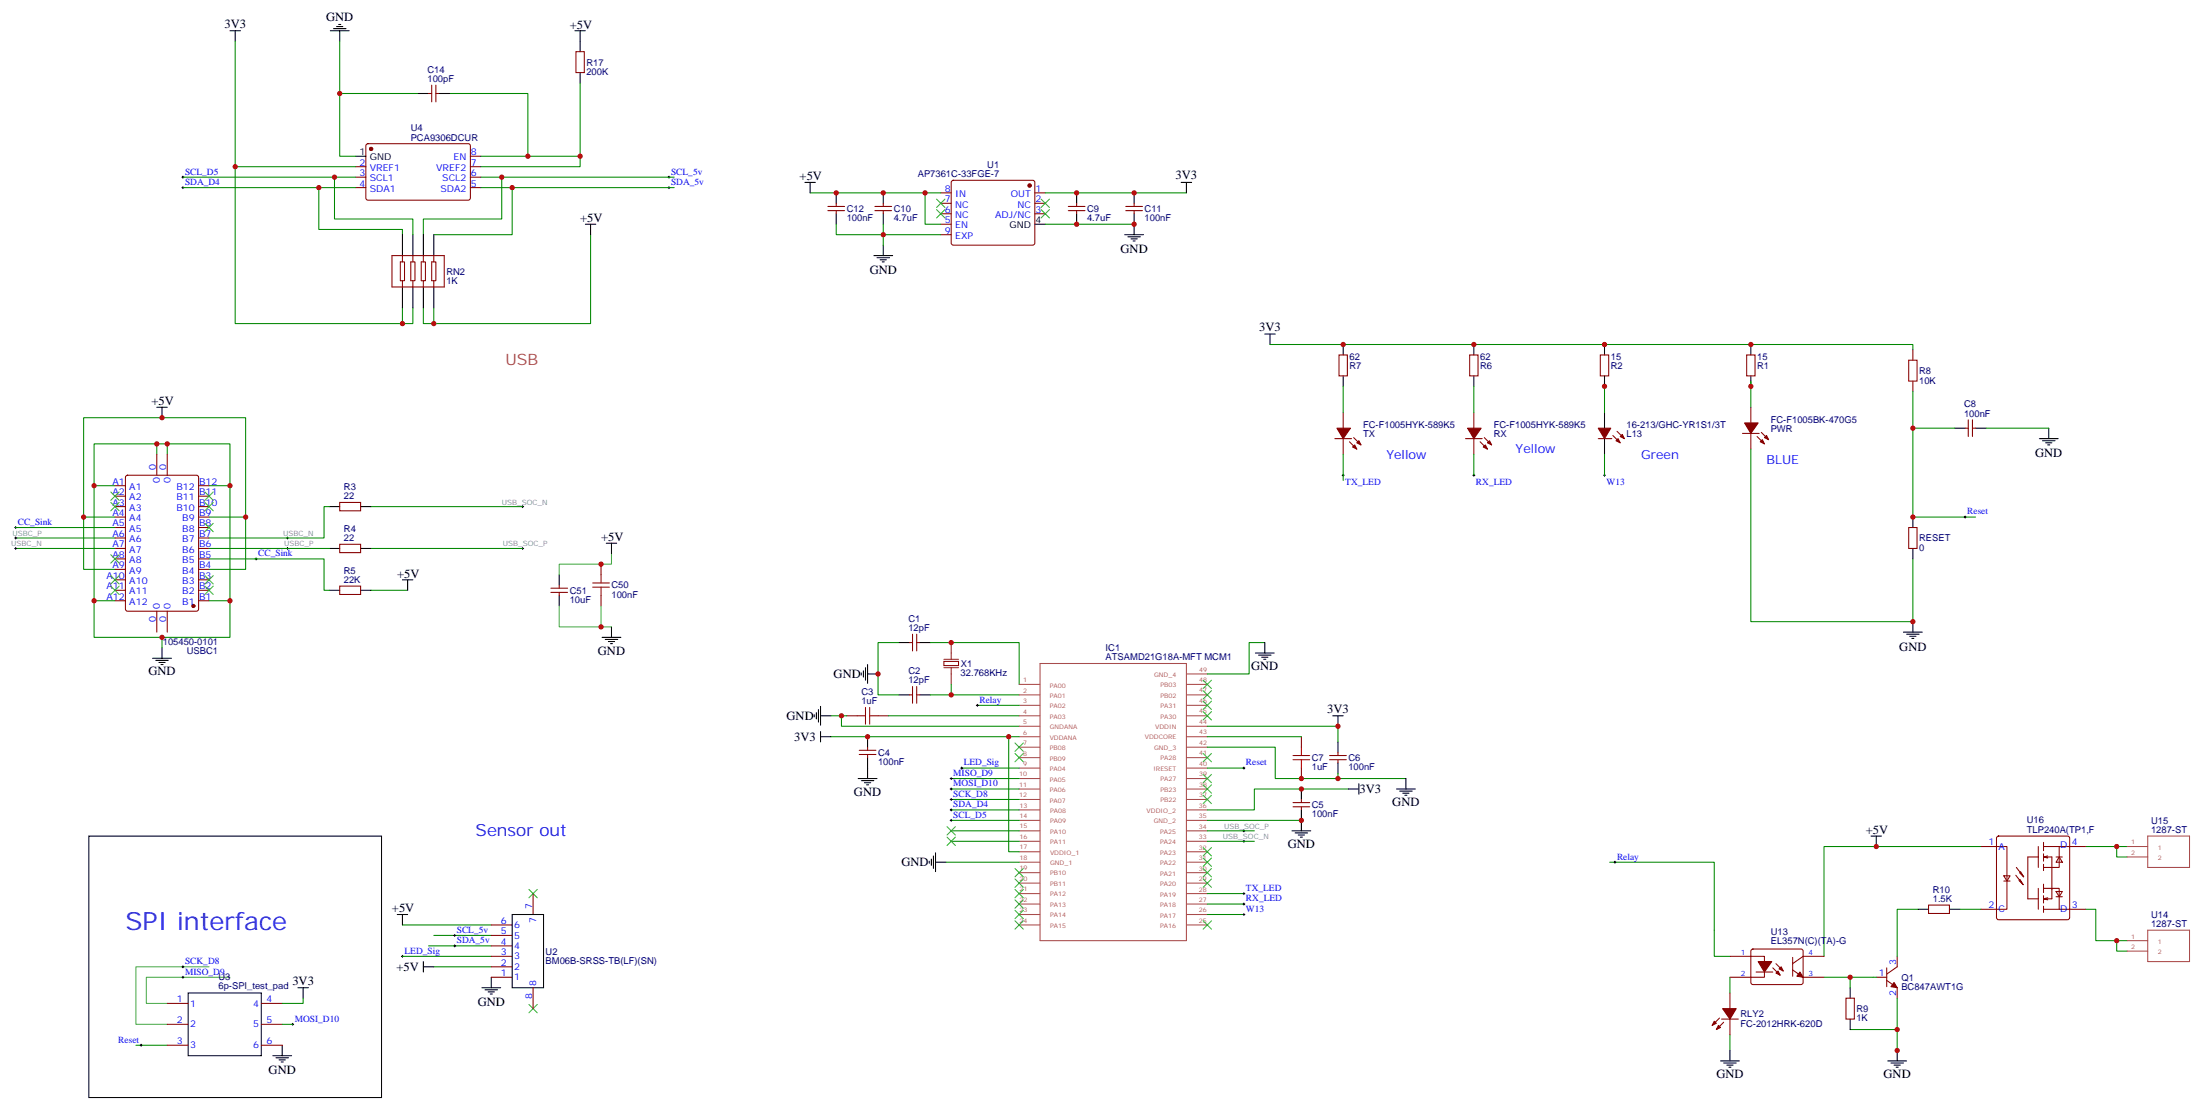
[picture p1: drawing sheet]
<svg xmlns="http://www.w3.org/2000/svg" width="742mm" height="374mm" viewBox="0 0 742 374" stroke-linecap="round" stroke-linejoin="round" font-family="sans-serif">
<g fill="none" stroke="#008700" stroke-width=".35">
<path d="M79.4 13.9v42.3h40.5M114.7 13.9v38.8h5.2M114.7 31.5h26.4M151.7 31.5h26.5v21.2h-15.9M195.8 28v28.2h-33.5M61.7 59.8h58.2M79.4 56.2v52.9h59.9v-5.2M112.9 59.8v14.1h26.4v5.3M162.3 59.8h65.2M169.3 59.8v14.1h-26.4v5.3M178.2 52.7h17.6M61.7 63.3h58.2"/>
<path d="M107.6 63.3v14.1h28.2v1.8M162.3 63.3h65.2M172.9 63.3v15.9h-26.5M199.3 79.2v29.9h-56.4v-5.2M273.4 65.1h44.1M282.2 75.6v3.6h35.3M298.1 75.6v7.1M312.2 65.1v10.5h5.3M352.8 65.1h47.6M352.8 75.6h30M135.8 103.9v5.2M146.4 103.9v5.2"/>
<path d="M428.6 116.2h217v1.8M453.3 130.3v8.8M497.4 130.3v8.8M541.5 128.6v10.5M590.9 128.6v8.8M645.6 132.1v12.3h14.1M52.9 149.7v3.5M56.4 149.7v3.5M453.3 153.2v8.9M497.4 153.2v7.1M541.5 153.2v7.1M590.9 151.5v58.2h54.7v-21.2"/>
<path d="M645.6 144.4v30h21.1M670.3 144.4h21.1M5.3 177.9h33.5M28.2 174.4v17.7h10.6M31.7 163.8v-14.1h45.9v14.1M38.8 174.4h-10.6v-33.5h54.7v33.5h-12.3M38.8 163.8h-7.1v38.8M70.6 163.8h7v38.8M82.9 174.4v17.7h-12.3M111.1 170.9h-1.7v10.6h-38.8M125.2 170.9h51.2M5.3 181.5h33.5"/>
<path d="M5.3 185h33.5M70.6 188.5h38.8v10.6h1.7M70.6 185h40.5M125.2 185h51.2M125.2 199.1h12.4M38.8 202.6h-7.1v12.4h45.9v-12.4h-7M54.7 215v3.5M303.4 216.7h-7.1v17.7h7.1M314 216.7h30v14.2M426.9 216.7h-5.3v10.6h-14.1M314 234.4h30M321 230.9v3.5"/>
<path d="M329.8 237.9h14.2M280.5 241.4h5.3M280.5 248.5h63.5M284 241.4v3.6h60M299.9 241.4h44.1M324.6 259.1h19.4M340.4 248.5v38.8h3.6M407.5 252h22.9v10.6h21.2v-1.8M407.5 245h44.1v5.3M407.5 248.5h31.7M407.5 259.1h12.3M321 262.6h23"/>
<path d="M321 269.7h23M321 266.1h23M321 276.7h23M321 273.2h23M407.5 276.7h31.7M451.6 262.6h22.9M455.1 266.1h-31.8v7.1h-15.8M319.3 290.8h24.7M321 283.8h23M321 280.2h23M407.5 283.8h15.8M407.5 280.2h15.8"/>
<path d="M543.3 290.8h35.3v31.8h5.2M668.5 285.5h-52.9v37.1M703.8 285.5h14.1M714.4 285.5v3.6h3.5M135.8 312h30M144.6 319.1h21.2M146.4 315.5h19.4M407.5 308.5h12.3M407.5 304.9h12.3M407.5 301.4h12.3M647.3 306.7h-7v15.9M661.5 306.7h7"/>
<path d="M703.8 306.7h3.5v10.6h10.6M714.4 317.3v3.5h3.5M102.3 336.7v1.8h-7.1M135.8 322.6h30M146.4 326.1h19.4M583.8 329.6v5.3M615.6 329.6h17.6M624.4 329.6v3.6M640.3 336.7v18M45.9 352.6h10.5M95.2 345.5h3.6M583.8 349v5.3"/>
<path d="M624.4 347.3h15.9"/>
</g>
<g fill="none" stroke="#870000" stroke-width=".35">
<path d="M194.4 17.4h2.8v7.1h-2.8zM144.6 31.5h1.1M145.7 28.7v5.7M147.1 28.7v5.7M147.1 31.5h1.1M119.9 56.2h3.6M119.9 59.8h3.6M123.7 48.7l.5-.2h34.1l.4 .7v17.9l-.7 .4h-34.1l-.4-.7v-17.6zM158.7 56.2h3.6M158.7 59.8h3.6M158.7 52.7h3.6M119.9 63.3h3.6"/>
<path d="M158.7 63.3h3.6M279.4 71h5.6M279.4 69.6h5.6M282.2 68.6v1M282.2 71v1.1M295.3 71h5.6M295.3 69.6h5.6M298.1 68.6v1M298.1 71v1.1M317.5 65.1h3.5M317.5 68.6h3.5M317.5 72.1h3.5"/>
<path d="M317.5 75.6h3.5M317.5 79.2h3.5M321.3 61l.4-.2h26.8l.5 .2 .2 .5v20.5l-.2 .5-.5 .2h-26.8l-.5-.2-.2-.5v-20.5zM349.2 65.1h3.6M349.2 68.6h3.6M349.2 72.1h3.6M360.5 71h5.7M360.5 69.6h5.7M363.4 68.6v1M363.4 71v1.1M379.9 71h5.7M379.9 69.6h5.7"/>
<path d="M382.8 68.6v1M382.8 71v1.1M132.3 86.2h17.6v10.6h-17.6zM135.1 88.3h1.4v6.4h-1.4zM135.8 86.2v2.1M135.8 94.7v2.1M138.6 88.3h1.5v6.4h-1.5zM139.3 86.2v2.1M139.3 94.7v2.1M142.2 88.3h1.4v6.4h-1.4zM142.9 86.2v2.1M142.9 94.7v2.1"/>
<path d="M145.7 88.3h1.4v6.4h-1.4zM146.4 86.2v2.1M146.4 94.7v2.1M451.9 119.7h2.8v7.1h-2.8zM496 119.7h2.8v7.1h-2.8zM540.1 119.7h2.8v7.1h-2.8zM589.5 119.7h2.8v7.1h-2.8zM645.6 118v3.5M453.3 139.1v5.3M497.4 139.1v5.3M590.9 137.4v5.3M645.6 128.6v3.5"/>
<path d="M52.9 153.2v7.1M56.4 153.2v7.1M450.5 148h5.6M453.3 148v5.2M455.4 149l2.5 2.5M456.8 147.6l2.5 2.5M494.6 148h5.6M497.4 148v5.2M499.5 149l2.5 2.5M500.9 147.6l2.5 2.5M539.4 148h4.6M544.3 146.9l2.5 2.5"/>
<path d="M545.7 145.5l2.5 2.5M588.1 146.2h5.6M590.9 146.2v5.3M593 147.2l2.5 2.5M594.4 145.8l2.5 2.5M663.2 144.4h1.1M664.3 141.6v5.6M665.7 141.6v5.6M665.7 144.4h1M38.8 177.9h3.5M38.8 174.4h3.5M38.8 170.9h3.5"/>
<path d="M38.8 167.4h3.5M38.8 163.8h3.5M42.6 160.5l.4-.2h23.3l.7 .4v44.8l-.4 .6-23.6 .1-.6-.5-.1-44.7zM67 177.9h3.6M67 174.4h3.6M67 170.9h3.6M67 167.4h3.6M67 163.8h3.6M114.7 169.5h7v2.8h-7zM644.2 177.9h2.8v7.1h-2.8zM38.8 199.1h3.5M38.8 195.6h3.5"/>
<path d="M38.8 192.1h3.5M38.8 188.5h3.5M38.8 185h3.5M38.8 181.5h3.5M67 199.1h3.6M67 195.6h3.6M67 192.1h3.6M67 188.5h3.6M67 185h3.6M67 181.5h3.6M114.7 197.7h7v2.8h-7zM114.7 183.6h7v2.8h-7z"/>
<path d="M185.9 199.8h5.7M185.9 198.4h5.7M188.7 197.3v1.1M188.7 199.8v1.1M202.8 190.3v3.5M38.8 202.6h3.5M52.9 206.2v7M56.4 206.2v7M67 202.6h3.6M202.8 200.9v3.5M306.9 216.7h1.1M308 213.9v5.7"/>
<path d="M309.4 213.9v5.7M309.4 216.7h1M306.9 234.4h1.1M308 231.6v5.6M309.4 231.6v5.6M309.4 234.4h1M318.6 223.1h4.9v1.4h-4.9zM285.8 241.4h3.5M290 254.5h5.6M290 253.1h5.6M292.8 252v1.1M292.8 254.5v1.1"/>
<path d="M296.3 241.4h3.6M439.2 248.5v3.5M439.2 259.1v3.5M448.7 256.3h5.7M448.7 254.8h5.7M451.6 253.8v1M451.6 256.3v1M436.4 272.1h5.6M436.4 270.7h5.6M439.2 269.7v1M439.2 272.1v1.1M668.5 285.5h8.8v21.2h-8.8"/>
<path d="M674 282.2l.5-.2h23.3l.5 .2 .2 .5v26.8l-.2 .5-.5 .2h-23.3l-.5-.2-.2-.5v-26.8zM676.3 295.4h2.1l-1.1 1.8zM676.3 297.2h2.1M680.3 295.2l2.5 3.2-1.1-1.7M680.5 292.6l2.5 3.2-1.1-1.8M681.4 297l1.4 1.4M681.6 294.4l1.4 1.4M687.9 285.5v7.1M687.9 299.6v7.1M687.9 289.1h-3.5v14.1h3.5M689.7 299.6h5.3v7.1M689.7 284.1v2.8"/>
<path d="M689.7 288v2.5M689.7 291.5v2.2M689.7 298.2v2.9M689.7 285.5h5.3M691.1 289.4l-1.4-.3h2.8v14.1h-2.8l1.4 .3M691.1 288.7l-1.4 .4M693.9 289.1h2.1M695 289.1l1 1.7h-2.1zM695 285.5v7.1h-5.3M695 285.5h3.9M698.5 285.5h5.3M165.8 319.1h7.1"/>
<path d="M165.8 315.5h7.1M165.8 312h7.1M179.9 301.4v7.1M650.9 305.3h7v2.8h-7zM689.7 302.1v2.5M689.7 305.6v2.2M689.7 306.7h5.3M691.1 302.8l-1.4 .4M693.9 300.7h2.1l-1 1.8zM693.9 302.5h2.1M695 306.7h8.8M56.4 338.5h7.1"/>
<path d="M88.2 338.5h7M165.8 329.6h7.1M165.8 326.1h7.1M165.8 322.6h7.1M179.9 333.2v7M583.8 322.6h11.7v7h-11.7M583.8 334.9v5.3M591.1 320.3l.5-.2 16.5 .1 .4 .6v10.9l-.7 .4-16.5-.1-.4-.6v-10.6zM592.7 327.9h5.6M598.3 326.5l2.5 2.4M599.4 325l2.4 2.5M605 327.2l3.5 2.4h7.1"/>
<path d="M605 322.9v6.4M615.6 322.6h-7.1l-3.5 2.4M623 336.7h2.8v7h-2.8zM633.2 329.6h3.6M636.8 330.7l3.5 2.5v3.5M636.8 326.5v6.3M640.3 322.6v3.5l-3.5 2.5M56.4 345.5h7.1M56.4 352.6h7.1M88.2 345.5h7M88.2 352.6h7M580.3 343.4l-2.5 2.5"/>
<path d="M581 343.7h5.7M581.7 344.8l-2.4 2.5M583.8 343.7v5.3"/>
</g>
<g fill="#870000" stroke="#870000" stroke-width=".35">
<path d="M539.4 144.4h4.2l-2.1 3.6z"/>
<path d="M545.4 148.7l.7-.7 .7 1.4z"/>
<path d="M546.8 147.2l.7-.7 .7 1.5z"/>
<path d="M500.6 150.8l.7-.7 .7 1.4z"/>
<path d="M502 149.4l.7-.7 .7 1.4z"/>
<path d="M495.3 144.4h4.6l-2.5 3.6z"/>
<path d="M456.5 150.8l.7-.7 .7 1.4z"/>
<path d="M457.9 149.4l.7-.7 .7 1.4z"/>
<path d="M451.2 144.4h4.6l-2.5 3.6z"/>
<path d="M594.1 149l.7-.7 .7 1.4z"/>
<path d="M595.5 147.6l.7-.7 .7 1.4z"/>
<path d="M588.8 142.7h4.6l-2.5 3.5z"/>
<path d="M639.2 331.4l1.1 1.8-2.1-.4z"/>
<path d="M607.5 327.9l1 1.7-2.1-.3z"/>
<path d="M600.1 327.5l.7 1.4-1.4-.7z"/>
<path d="M600.4 326.8l.7-.7 .7 1.4z"/>
<path d="M593.4 324.3h4.6l-2.5 3.6z"/>
<path d="M580 345.9l.7 .7-1.4 .7z"/>
<path d="M578.6 344.5l.7 .7-1.5 .7z"/>
<path d="M581.4 340.2h4.6l-2.2 3.5z"/>
<circle cx="65.3" cy="204.4" r=".53"/>
<circle cx="347.5" cy="62.6" r=".53"/>
<circle cx="125.2" cy="50.2" r=".53"/>
</g>
<g fill="none" stroke="#000" stroke-width=".34">
<path d="M61.4 59.8h.7M61.7 59.4v.7M225.4 59.8h.7M225.8 59.4v.7M61.4 63.3h.7M61.7 62.9v.7M225.4 63.3h.7M225.8 62.9v.7M453.3 159.9v.8M497.4 159.9v.8M541.5 159.9v.8M4.9 177.9h.7"/>
<path d="M5.3 177.6v.7M176 170.9h.7M176.4 170.5v.7M453 160.3h.7M497.1 160.3h.7M541.2 160.3h.7M662.9 174.4h.7M663.2 174.1v.7M4.9 185h.7M4.9 181.5h.7M5.3 181.1v.7M5.3 184.6v.7"/>
<path d="M86.1 188.5h.7M86.4 188.2v.7M96.7 185h.7M96.7 181.5h.7M97 181.1v.7M97 184.6v.7M176 185h.7M176.4 184.6v.7M329.5 237.9h.7M329.8 237.6v.7M324.2 259.1h.7M324.6 258.7v.7"/>
<path d="M419.5 259.1h.7M419.8 258.7v.7M320.7 262.6h.7M320.7 266.1h.7M320.7 269.7h.7M320.7 273.2h.7M320.7 276.7h.7M321 262.3v.7M321 265.8v.7M321 269.3v.7M321 272.8v.7M321 276.4v.7"/>
<path d="M419.8 279.9v.7M419.5 283.8h.7M419.5 280.2h.7M419.8 283.4v.7M544.7 290.8h.7M545 290.5v.7M153.1 319.1h.7M153.1 315.5h.7M153.5 315.2v.7M153.5 318.7v.7M419.5 308.5h.7M419.5 304.9h.7"/>
<path d="M419.5 301.4h.7M419.8 301.1v.7M419.8 304.6v.7M419.8 308.1v.7M61.4 329.6h.7M61.4 326.1h.7M61.7 325.8v.7M61.7 329.3v.7M135.5 322.6h.7M135.8 322.2v.7M47.3 352.6h.7M47.6 352.2v.7"/>
<path d="M98.4 345.5h.7M98.8 345.2v.7"/>
</g>
<g fill="none" stroke="#000" stroke-width=".35">
<path d="M77.6 10.4h3.5M79.4 10.4v3.5M111.5 10.4h6.3M112.5 9.7h4.3M113.6 9h2.1M114.3 8.3h.7M114.7 10.4v3.5M194 10.4h3.6M195.8 10.4v7M141.1 31.5h3.5M148.2 31.5h3.5M195.8 24.5v3.5"/>
<path d="M119.9 52.7h3.6M135.8 79.2v7M139.3 79.2v7M142.9 79.2v7M146.4 79.2v7M197.6 75.6h3.5M199.3 75.6v3.6M271.6 61.5h3.6M273.4 61.5v3.6M282.2 65.1v3.5M282.2 72.1v3.5M298.1 65.1v3.5"/>
<path d="M298.1 72.1v3.5M349.2 75.6h3.6M363.4 65.1v3.5M363.4 72.1v3.5M379.6 79.2h6.3M380.6 79.9h4.3M382.8 65.1v3.5M382.8 72.1v7.1M398.6 61.5h3.6M400.4 61.5v3.6M135.8 96.8v7.1M139.3 96.8v7.1"/>
<path d="M142.9 96.8v7.1M146.4 96.8v7.1M294.9 86.2h6.4M296 86.9h4.2M297 87.6h2.2M297.7 88.3h.7M298.1 82.7v3.5M381.7 80.6h2.1M382.4 81.3h.7M426.9 112.7h3.5M428.6 112.7v3.5M453.3 116.2v3.5"/>
<path d="M497.4 116.2v3.5M541.5 116.2v3.5M590.9 116.2v3.5M52.9 137.4h3.5M54.7 137.4v3.5M453.3 126.8v3.5M497.4 126.8v3.5M541.5 126.8v3.5M541.5 139.1v5.3M590.9 126.8v3.5M541.5 148v5.2M659.7 144.4h3.5"/>
<path d="M666.7 144.4h3.6M688.3 148h6.3M689.3 148.7h4.3M690.4 149.4h2.1M691.1 150.1h.7M691.4 144.4v3.6M111.1 170.9h3.6M121.7 170.9h3.5M645.6 174.4v3.5M111.1 199.1h3.6M111.1 185h3.6M121.7 199.1h3.5"/>
<path d="M121.7 185h3.5M135.8 195.6h3.5M137.6 195.6v3.5M188.7 193.8v3.5M204.6 183.2h3.5M206.4 183.2v3.6M645.6 185v3.5M54.7 218.5v3.5M188.7 200.9v3.5M203.2 215h6.3M204.3 215.7h4.2M205.3 216.4h2.1"/>
<path d="M206 217.1h.7M206.4 211.5v3.5M303.4 216.7h3.5M310.4 216.7h3.6M426.9 216.7v3.6M642.4 213.2h6.4M643.5 213.9h4.2M644.5 214.6h2.1M645.2 215.3h.7M645.6 209.7v3.5M51.5 222h6.4M52.6 222.7h4.2"/>
<path d="M53.6 223.4h2.1M54.3 224.2h.7M276.2 239.3v4.3M276.9 238.3v6.3M290.7 227v.7M291.4 226.3v2.1M292.1 225.2v4.2M292.8 227.3h3.5M292.8 224.2v6.3M303.4 234.4h3.5M310.4 234.4h3.6M423.7 220.3h6.3"/>
<path d="M424.7 221h4.3M425.8 221.7h2.1M426.5 222.4h.7M274.8 241.1v.7M275.5 240.4v2.1M276.9 241.4h3.6M276.9 246.7v3.6M276.9 248.5h3.6M292.8 248.5v3.5M292.8 255.6v7M449.8 241.4h3.5M451.6 241.4v3.6"/>
<path d="M451.6 250.3v3.5M451.6 257.3v3.5M289.6 262.6h6.4M290.7 263.3h4.2M291.7 264h2.2M292.5 264.7h.7M439.2 266.1v3.6M439.2 273.2v7M455.1 266.1h3.5M458.6 264.4v3.5M471.3 266.1h6.4M472.4 266.8h4.2"/>
<path d="M473.4 267.5h2.1M474.1 268.3h.7M474.5 262.6v3.5M30 282h98.8v88.2h-98.8zM313.6 290.5v.7M314.3 289.8v2.1M315 288.7v4.2M315.7 290.8h3.6M315.7 287.7v6.3M436 280.2h6.4M437.1 281h4.2M438.1 281.7h2.2"/>
<path d="M438.9 282.4h.7M631.5 282h3.5M633.2 282v3.5M134.1 308.5h3.5M135.8 308.5v3.5M172.9 308.5h10.5v24.7h-10.5zM647.3 306.7h3.6M657.9 306.7h3.6M63.5 334.9h24.7v21.2h-24.7zM100.5 333.2h3.6M102.3 333.2v3.5M142.9 326.1h3.5"/>
<path d="M142.9 324.3v3.6M162.6 333.2h6.4M163.7 333.9h4.2M164.7 334.6h2.2M165.5 335.3h.7M165.8 329.6v3.6M624.4 333.2v3.5M92.1 356.1h6.3M93.1 356.8h4.3M94.2 357.5h2.1M94.9 358.2h.7M95.2 352.6v3.5"/>
<path d="M580.7 357.9h6.3M581.7 358.6h4.3M582.8 359.3h2.1M583.5 360h.7M583.8 354.3v3.6M624.4 343.7v3.6M637.1 357.9h6.4M638.2 358.6h4.2M639.2 359.3h2.1M639.9 360h.7M640.3 354.3v3.6"/>
</g>
<g fill="none" stroke="#3c3" stroke-width=".35">
<path d="M316.1 67.2l2.8 2.8M316.1 70.7l2.8 2.8M318.9 67.2l-2.8 2.8M318.9 70.7l-2.8 2.8M351.4 70.7l2.8 2.8M351.4 67.2l2.8 2.8M354.2 70.7l-2.8 2.8M354.2 67.2l-2.8 2.8M37.4 165.9l2.8 2.9M37.4 169.5l2.8 2.8M40.2 165.9l-2.8 2.9M40.2 169.5l-2.8 2.8"/>
<path d="M69.1 176.5l2.9 2.9M69.1 165.9l2.9 2.9M69.1 169.5l2.9 2.8M72 165.9l-2.9 2.9M72 176.5l-2.9 2.9M72 169.5l-2.9 2.8M37.4 187.1l2.8 2.8M37.4 194.2l2.8 2.8M37.4 197.7l2.8 2.8M40.2 187.1l-2.8 2.8M40.2 194.2l-2.8 2.8M40.2 197.7l-2.8 2.8"/>
<path d="M69.1 197.7l2.9 2.8M69.1 194.2l2.9 2.8M72 197.7l-2.9 2.8M72 194.2l-2.9 2.8M406 229.4l2.9 2.9M406 233l2.9 2.8M406 236.5l2.9 2.8M408.9 229.4l-2.9 2.9M408.9 233l-2.9 2.8M408.9 236.5l-2.9 2.8M342.5 250.6l2.9 2.8M342.5 254.1l2.9 2.9"/>
<path d="M345.4 250.6l-2.9 2.8M345.4 254.1l-2.9 2.9M406 254.1l2.9 2.9M406 240l2.9 2.9M408.9 240l-2.9 2.9M408.9 254.1l-2.9 2.9M319.6 278.8l2.8 2.9M322.4 278.8l-2.8 2.9M406 268.3l2.9 2.8M406 264.7l2.9 2.8M406 261.2l2.9 2.8M408.9 268.3l-2.9 2.8"/>
<path d="M408.9 264.7l-2.9 2.8M408.9 261.2l-2.9 2.8M319.6 282.4l2.8 2.8M322.4 282.4l-2.8 2.8M342.5 292.9l2.9 2.9M342.5 296.5l2.9 2.8M345.4 292.9l-2.9 2.9M345.4 296.5l-2.9 2.8M406 296.5l2.9 2.8M406 292.9l2.9 2.9M406 289.4l2.9 2.8M406 285.9l2.9 2.8"/>
<path d="M408.9 296.5l-2.9 2.8M408.9 292.9l-2.9 2.9M408.9 289.4l-2.9 2.8M408.9 285.9l-2.9 2.8M178.5 300l2.8 2.8M181.3 300l-2.8 2.8M342.5 300l2.9 2.8M342.5 303.5l2.9 2.9M342.5 307.1l2.9 2.8M342.5 310.6l2.9 2.8M345.4 300l-2.9 2.8M345.4 303.5l-2.9 2.9"/>
<path d="M345.4 307.1l-2.9 2.8M345.4 310.6l-2.9 2.8M406 310.6l2.9 2.8M408.9 310.6l-2.9 2.8M178.5 338.8l2.8 2.8M181.3 338.8l-2.8 2.8"/>
</g>
<g fill="none" stroke="#a10000" stroke-width=".35">
<path d="M644.2 121.5h2.8v7.1h-2.8zM200 198h5.7M200 196.6h5.7M202.8 193.8v2.8M202.8 198v2.9M292.1 238.6v5.7M293.5 238.6v5.7M289.3 241.4h2.8M293.5 241.4h2.8M436.4 256.3h5.6M436.4 254.8h5.6M439.2 252v2.8"/>
<path d="M439.2 256.3v2.8"/>
</g>
<path d="M206.4 186.8v3.5h-17.7v3.5M188.7 204.4v7.1h17.7M202.8 204.4v7.1M70.6 326.1h-24.7v19.4h10.5M77.6 329.6h-28.2v8.9h7" fill="none" stroke="#4aa64a" stroke-width=".35"/>
<path d="M321 216.7v5.7M318.6 225.2h4.9M318.6 222.4h4.9M321 225.2v5.7" fill="none" stroke="#8c2424" stroke-width=".35"/>
<g fill="none" stroke="#a64a4a" stroke-width=".35">
<path d="M344 230.9h6.9M344 234.4h6.9M344 237.9h6.9M351 223.8h49.4v93.5h-49.4zM400.5 230.9h7M400.5 234.4h7M400.5 237.9h7M400.5 227.3h7M344 241.4h6.9M344 245h6.9M344 248.5h6.9M344 252h6.9"/>
<path d="M344 255.6h6.9M344 259.1h6.9M400.5 241.4h7M400.5 245h7M400.5 248.5h7M400.5 252h7M400.5 255.6h7M400.5 259.1h7M344 262.6h6.9M344 266.1h6.9M344 269.7h6.9M344 273.2h6.9"/>
<path d="M344 276.7h6.9M400.5 262.6h7M400.5 266.1h7M400.5 269.7h7M400.5 273.2h7M400.5 276.7h7M344 280.2h6.9M344 283.8h6.9M344 287.3h6.9M344 290.8h6.9M344 294.4h6.9M344 297.9h6.9"/>
<path d="M400.5 280.2h7M400.5 283.8h7M400.5 287.3h7M400.5 290.8h7M400.5 294.4h7M400.5 297.9h7M717.9 285.5h6.9M717.9 289.1h6.9M724.8 282h14.2v10.6h-14.2zM344 301.4h6.9M344 304.9h6.9M344 308.5h6.9"/>
<path d="M344 312h6.9M400.5 301.4h7M400.5 304.9h7M400.5 308.5h7M400.5 312h7M717.9 317.3h6.9M724.8 313.8h14.2v10.5h-14.2zM717.9 320.8h6.9"/>
</g>
<g fill="#c00">
<circle cx="56.4" cy="149.7" r=".88"/>
<circle cx="52.9" cy="149.7" r=".88"/>
<circle cx="31.8" cy="163.8" r=".88"/>
<circle cx="77.6" cy="163.8" r=".88"/>
<circle cx="28.2" cy="174.4" r=".88"/>
<circle cx="82.9" cy="174.4" r=".88"/>
<circle cx="31.8" cy="202.6" r=".88"/>
<circle cx="77.6" cy="202.6" r=".88"/>
<circle cx="54.7" cy="215" r=".88"/>
<circle cx="202.8" cy="190.3" r=".88"/>
<circle cx="296.3" cy="227.3" r=".88"/>
<circle cx="321" cy="216.7" r=".88"/>
<circle cx="321" cy="234.4" r=".88"/>
<circle cx="202.8" cy="211.5" r=".88"/>
<circle cx="284" cy="241.4" r=".88"/>
<circle cx="292.8" cy="248.5" r=".88"/>
<circle cx="340.4" cy="248.5" r=".88"/>
<circle cx="439.2" cy="276.7" r=".88"/>
<circle cx="439.2" cy="266.1" r=".88"/>
<circle cx="439.2" cy="262.6" r=".88"/>
<circle cx="451.6" cy="262.6" r=".88"/>
<circle cx="451.6" cy="245" r=".88"/>
<circle cx="453.3" cy="116.2" r=".88"/>
<circle cx="541.5" cy="130.3" r=".88"/>
<circle cx="590.9" cy="130.3" r=".88"/>
<circle cx="541.5" cy="116.2" r=".88"/>
<circle cx="497.4" cy="116.2" r=".88"/>
<circle cx="590.9" cy="116.2" r=".88"/>
<circle cx="645.6" cy="144.4" r=".88"/>
<circle cx="645.6" cy="174.4" r=".88"/>
<circle cx="645.6" cy="209.7" r=".88"/>
<circle cx="298.1" cy="65.1" r=".88"/>
<circle cx="282.2" cy="65.1" r=".88"/>
<circle cx="312.2" cy="65.1" r=".88"/>
<circle cx="298.1" cy="79.2" r=".88"/>
<circle cx="363.4" cy="65.1" r=".88"/>
<circle cx="382.8" cy="65.1" r=".88"/>
<circle cx="363.4" cy="75.6" r=".88"/>
<circle cx="382.8" cy="75.6" r=".88"/>
<circle cx="54.7" cy="140.9" r=".88"/>
<circle cx="146.4" cy="109.1" r=".88"/>
<circle cx="172.9" cy="63.3" r=".88"/>
<circle cx="169.3" cy="59.8" r=".88"/>
<circle cx="135.8" cy="109.1" r=".88"/>
<circle cx="79.4" cy="56.2" r=".88"/>
<circle cx="107.6" cy="63.3" r=".88"/>
<circle cx="112.9" cy="59.8" r=".88"/>
<circle cx="114.7" cy="31.5" r=".88"/>
<circle cx="195.8" cy="52.7" r=".88"/>
<circle cx="178.2" cy="52.7" r=".88"/>
<circle cx="640.3" cy="354.3" r=".88"/>
<circle cx="714.4" cy="317.3" r=".88"/>
<circle cx="714.4" cy="285.5" r=".88"/>
<circle cx="640.3" cy="347.3" r=".88"/>
<circle cx="624.4" cy="329.6" r=".88"/>
<circle cx="633.2" cy="285.5" r=".88"/>
</g>
<text font-size="8.5" fill="#00f" x="42.3" y="313.8">SPI interface</text>
<text font-size="5.6" fill="#00f" x="160.5" y="282">Sensor out</text>
<text font-size="5.3" fill="#a54b4b" x="170.6" y="123.3">USB</text>
<g font-size="4.2">
<text x="75.7" y="9.3">3V3</text>
<text x="110.1" y="7.2">GND</text>
<text x="192.3" y="9.7">+5V</text>
<text x="269.9" y="60.8">+5V</text>
<text x="396.8" y="60.5">3V3</text>
<text x="195.8" y="74.9">+5V</text>
<text x="378.2" y="85.2">GND</text>
<text x="293.5" y="92.3">GND</text>
<text x="425" y="111.6">3V3</text>
<text x="51.2" y="136.7">+5V</text>
<text x="686.9" y="154">GND</text>
<text x="202.8" y="182.5">+5V</text>
<text x="134.1" y="194.9">+5V</text>
<text x="201.8" y="221">GND</text>
<text x="641" y="219.6">GND</text>
<text x="50.1" y="227.7">GND</text>
<text x="422.3" y="225.9">GND</text>
<text x="281.3" y="228.8">GND</text>
<text x="265.5" y="242.9">GND</text>
<text x="447.9" y="240.4">3V3</text>
<text x="268" y="249.9">3V3</text>
<text x="288.2" y="268.6">GND</text>
<text x="458.8" y="267.5">3V3</text>
<text x="469.9" y="271.8">GND</text>
<text x="629.7" y="281.3">+5V</text>
<text x="434.6" y="285.9">GND</text>
<text x="304.3" y="292.2">GND</text>
<text x="132.3" y="307.8">+5V</text>
<text x="133.8" y="327.5">+5V</text>
<text x="98.7" y="332.1">3V3</text>
<text x="161.2" y="339.2">GND</text>
<text x="90.7" y="362.2">GND</text>
<text x="579.3" y="363.5">GND</text>
<text x="635.7" y="363.5">GND</text>
</g>
<g font-size="4.2" fill="#00f">
<text x="467.9" y="154.7">Yellow</text>
<text x="511.5" y="152.9">Yellow</text>
<text x="553.9" y="154.7">Green</text>
<text x="596.2" y="156.4">BLUE</text>
</g>
<g font-size="3.2" fill="#000080">
<text x="197.9" y="22.1">R17</text>
<text x="144.3" y="27.7">100pF</text>
<text x="144.3" y="24.5">C14</text>
<text x="197.9" y="25.3">200K</text>
<text x="138.6" y="47.4">PCA9306DCUR</text>
<text x="138.6" y="44.1">U4</text>
<text x="309.7" y="59.8">AP7361C-33FGE-7</text>
<text x="333.2" y="56.6">U1</text>
<text x="285.8" y="71.5">C12</text>
<text x="301.6" y="71.5">C10</text>
<text x="366.9" y="71.5">C9</text>
<text x="386.3" y="71.5">C11</text>
<text x="285.8" y="74.7">100nF</text>
<text x="301.6" y="74.7">4.7uF</text>
<text x="366.9" y="74.7">4.7uF</text>
<text x="386.3" y="74.7">100nF</text>
<text x="150.6" y="95.9">1K</text>
<text x="150.6" y="92.7">RN2</text>
<text x="455.4" y="121.4">62</text>
<text x="455.4" y="124.6">R7</text>
<text x="499.5" y="121.4">62</text>
<text x="499.5" y="124.6">R6</text>
<text x="543.6" y="121.4">15</text>
<text x="543.6" y="124.6">R2</text>
<text x="593" y="121.4">15</text>
<text x="593" y="124.6">R1</text>
<text x="647.7" y="129.4">10K</text>
<text x="647.7" y="126.2">R8</text>
<text x="662.9" y="137.4">C8</text>
<text x="597.6" y="142.6">FC-F1005BK-470G5</text>
<text x="662.9" y="140.5">100nF</text>
<text x="460" y="144.3">FC-F1005HYK-589K5</text>
<text x="460" y="147.5">TX</text>
<text x="504.1" y="144.3">FC-F1005HYK-589K5</text>
<text x="504.1" y="147.5">RX</text>
<text x="548.9" y="144.3">16-213/GHC-YR1S1/3T</text>
<text x="548.9" y="147.5">L13</text>
<text x="597.6" y="145.8">PWR</text>
<text x="116.1" y="165.2">R3</text>
<text x="116.1" y="168.4">22</text>
<text x="116.1" y="179.4">R4</text>
<text x="116.1" y="182.5">22</text>
<text x="647.7" y="185.8">0</text>
<text x="647.7" y="182.6">RESET</text>
<text x="116.1" y="196.6">22K</text>
<text x="116.1" y="193.5">R5</text>
<text x="192.3" y="200.2">C51</text>
<text x="192.3" y="203.4">10uF</text>
<text x="206.4" y="198.5">C50</text>
<text x="206.4" y="201.6">100nF</text>
<text x="306.6" y="209.7">C1</text>
<text x="306.6" y="212.9">12pF</text>
<text x="54.9" y="217.5">105450-0101</text>
<text x="63.1" y="220.5">USBC1</text>
<text x="373.1" y="219.6">IC1</text>
<text x="306.6" y="227.3">C2</text>
<text x="324.3" y="224.9">X1</text>
<text x="373.1" y="222.7">ATSAMD21G18A-MFT MCM1</text>
<text x="306.6" y="230.5">12pF</text>
<text x="324.2" y="228.1">32.768KHz</text>
<text x="290.7" y="237.6">1uF</text>
<text x="290.7" y="234.4">C3</text>
<text x="296.3" y="254.9">C4</text>
<text x="442.7" y="256.7">C7</text>
<text x="455.1" y="256.7">C6</text>
<text x="296.3" y="258.1">100nF</text>
<text x="442.7" y="259.9">1uF</text>
<text x="455.1" y="259.9">100nF</text>
<text x="442.7" y="275.7">100nF</text>
<text x="442.7" y="272.6">C5</text>
<text x="684" y="280.8">TLP240A(TP1,F</text>
<text x="684" y="277.7">U16</text>
<text x="726" y="281">1287-ST</text>
<text x="726" y="277.8">U15</text>
<text x="652.3" y="304.2">1.5K</text>
<text x="652.3" y="301.1">R10</text>
<text x="726" y="309.5">U14</text>
<text x="597.6" y="315.4">U13</text>
<text x="726" y="312.7">1287-ST</text>
<text x="184.1" y="322">U2</text>
<text x="597.6" y="318.6">EL357N(C)(TA)-G</text>
<text x="184.1" y="325.1">BM06B-SRSS-TB(LF)(SN)</text>
<text x="73.7" y="333.7">6p-SPI_test_pad</text>
<text x="73.7" y="330.5">U3</text>
<text x="641.7" y="333.9">BC847AWT1G</text>
<text x="641.7" y="330.8">Q1</text>
<text x="626.5" y="341.4">R9</text>
<text x="587.4" y="346.3">FC-2012HRK-620D</text>
<text x="587.4" y="343.1">RLY2</text>
<text x="626.5" y="344.5">1K</text>
</g>
<g font-size="3.2">
<text x="121.3" y="52.4">1</text>
<text x="124.8" y="54.1">GND</text>
<text x="340.7" y="77">GND</text>
<text x="349.4" y="75.3">4</text>
</g>
<g font-size="3.2" fill="#00f">
<text x="158.9" y="52.4">8</text>
<text x="62.4" y="58.9">SCL_D5</text>
<text x="121.3" y="55.9">2</text>
<text x="121.3" y="59.4">3</text>
<text x="124.8" y="57.6">VREF1</text>
<text x="147.2" y="57.6">VREF2</text>
<text x="153.1" y="54.1">EN</text>
<text x="158.9" y="59.4">6</text>
<text x="158.9" y="55.9">7</text>
<text x="226.5" y="58.9">SCL_5v</text>
<text x="62.4" y="62.4">SDA_D4</text>
<text x="121.3" y="62.9">4</text>
<text x="124.8" y="61.2">SCL1</text>
<text x="124.8" y="64.7">SDA1</text>
<text x="148.6" y="64.7">SDA2</text>
<text x="149.3" y="61.2">SCL2</text>
<text x="158.9" y="62.9">5</text>
<text x="226.5" y="62.4">SDA_5v</text>
<text x="318.8" y="64.7">8</text>
<text x="349.4" y="64.7">1</text>
<text x="318.8" y="71.8">6</text>
<text x="318.8" y="68.2">7</text>
<text x="322.3" y="70">NC</text>
<text x="322.3" y="66.5">IN</text>
<text x="341.2" y="66.5">OUT</text>
<text x="343.4" y="70">NC</text>
<text x="349.4" y="68.2">2</text>
<text x="349.4" y="71.8">3</text>
<text x="318.8" y="75.3">5</text>
<text x="322.3" y="77">EN</text>
<text x="322.3" y="73.5">NC</text>
<text x="335.9" y="73.5">ADJ/NC</text>
<text x="318.8" y="78.8">9</text>
<text x="322.3" y="80.6">EXP</text>
<text x="52.6" y="158.5" transform="rotate(-90 52.6 158.5)">0</text>
<text x="56.1" y="158.5" transform="rotate(-90 56.1 158.5)">0</text>
<text x="38" y="163.5">A1</text>
<text x="38" y="167">A2</text>
<text x="43.6" y="165.2">A1</text>
<text x="54" y="163" transform="rotate(-90 54 163)">0</text>
<text x="57.5" y="163" transform="rotate(-90 57.5 163)">0</text>
<text x="59.5" y="165.2">B12</text>
<text x="67.2" y="167">B11</text>
<text x="67.2" y="163.5">B12</text>
<text x="454" y="163.7">TX_LED</text>
<text x="498.1" y="163.7">RX_LED</text>
<text x="542.2" y="163.7">W13</text>
<text x="38" y="170.5">A3</text>
<text x="43.6" y="168.8">A2</text>
<text x="43.6" y="172.3">A3</text>
<text x="59.5" y="172.3">B10</text>
<text x="59.5" y="168.8">B11</text>
<text x="67.2" y="170.5">B10</text>
<text x="663.9" y="173.5">Reset</text>
<text x="6" y="177.1">CC_Sink</text>
<text x="38" y="174.1">A4</text>
<text x="38" y="177.6">A5</text>
<text x="43.6" y="175.8">A4</text>
<text x="43.6" y="179.4">A5</text>
<text x="61.5" y="179.4">B8</text>
<text x="61.5" y="175.8">B9</text>
<text x="67.2" y="177.6">B8</text>
<text x="67.2" y="174.1">B9</text>
<text x="38" y="181.1">A6</text>
<text x="38" y="184.6">A7</text>
<text x="43.6" y="182.9">A6</text>
<text x="61.5" y="182.9">B7</text>
<text x="67.2" y="184.6">B6</text>
<text x="67.2" y="181.1">B7</text>
<text x="38" y="188.2">A8</text>
<text x="38" y="191.7">A9</text>
<text x="43.6" y="186.4">A7</text>
<text x="43.6" y="189.9">A8</text>
<text x="61.5" y="189.9">B5</text>
<text x="61.5" y="186.4">B6</text>
<text x="67.2" y="191.7">B4</text>
<text x="67.2" y="188.2">B5</text>
<text x="87.1" y="187.6">CC_Sink</text>
<text x="36" y="195.2">A10</text>
<text x="43.6" y="193.5">A9</text>
<text x="43.6" y="197">A10</text>
<text x="61.5" y="197">B3</text>
<text x="61.5" y="193.5">B4</text>
<text x="67.2" y="195.2">B3</text>
<text x="36" y="198.8">A11</text>
<text x="36" y="202.3">A12</text>
<text x="43.6" y="200.5">A11</text>
<text x="61.5" y="200.5">B2</text>
<text x="67.2" y="202.3">B1</text>
<text x="67.2" y="198.8">B2</text>
<text x="43.6" y="204">A12</text>
<text x="52.6" y="209.9" transform="rotate(-90 52.6 209.9)">0</text>
<text x="54" y="205.5" transform="rotate(-90 54 205.5)">0</text>
<text x="56.1" y="209.9" transform="rotate(-90 56.1 209.9)">0</text>
<text x="57.5" y="205.5" transform="rotate(-90 57.5 205.5)">0</text>
<text x="61.5" y="204">B1</text>
<text x="330.6" y="237">Relay</text>
<text x="321.7" y="261.7">MISO_D9</text>
<text x="325.3" y="258.2">LED_Sig</text>
<text x="420.5" y="258.2">Reset</text>
<text x="321.7" y="265.3">MOSI_D10</text>
<text x="321.7" y="268.8">SCK_D8</text>
<text x="321.7" y="272.3">SDA_D4</text>
<text x="321.7" y="275.8">SCL_D5</text>
<text x="671.1" y="285.2">1</text>
<text x="674.5" y="286.6">A</text>
<text x="695.3" y="285.9">D</text>
<text x="699.2" y="285.2">4</text>
<text x="545.7" y="289.9">Relay</text>
<text x="420.5" y="304.1">RX_LED</text>
<text x="420.5" y="300.5">TX_LED</text>
<text x="169.1" y="311.6">6</text>
<text x="179.6" y="306.7" transform="rotate(-90 179.6 306.7)">7</text>
<text x="181" y="311.2" transform="rotate(-90 181 311.2)">7</text>
<text x="420.5" y="307.6">W13</text>
<text x="671.1" y="306.4">2</text>
<text x="674.5" y="307.8">C</text>
<text x="695.3" y="307.8">D</text>
<text x="699.2" y="306.4">3</text>
<text x="154.2" y="314.6">SCL_5v</text>
<text x="169.1" y="315.2">5</text>
<text x="173.6" y="316.6">5</text>
<text x="173.6" y="313.1">6</text>
<text x="136.5" y="321.7">LED_Sig</text>
<text x="154.2" y="318.2">SDA_5v</text>
<text x="169.1" y="322.2">3</text>
<text x="169.1" y="318.7">4</text>
<text x="173.6" y="323.6">3</text>
<text x="173.6" y="320.1">4</text>
<text x="62.4" y="328.8">MISO_D9</text>
<text x="62.4" y="325.2">SCK_D8</text>
<text x="169.1" y="329.3">1</text>
<text x="169.1" y="325.8">2</text>
<text x="173.6" y="327.2">2</text>
<text x="634" y="329.3">1</text>
<text x="639.9" y="325.4" transform="rotate(-90 639.9 325.4)">3</text>
<text x="173.6" y="330.7">1</text>
<text x="181" y="332.5" transform="rotate(-90 181 332.5)">8</text>
<text x="639.9" y="335.9" transform="rotate(-90 639.9 335.9)">2</text>
<text x="59.7" y="338.1">1</text>
<text x="64.2" y="339.5">1</text>
<text x="85.5" y="339.5">4</text>
<text x="90" y="338.1">4</text>
<text x="179.6" y="336.9" transform="rotate(-90 179.6 336.9)">8</text>
<text x="59.7" y="345.2">2</text>
<text x="64.2" y="346.6">2</text>
<text x="85.5" y="346.6">5</text>
<text x="90" y="345.2">5</text>
<text x="99.5" y="344.6">MOSI_D10</text>
<text x="39.9" y="351.7">Reset</text>
<text x="59.7" y="352.2">3</text>
<text x="64.2" y="353.6">3</text>
<text x="85.5" y="353.6">6</text>
<text x="90" y="352.2">6</text>
</g>
<g font-size="2.5" fill="#838383">
<text x="169.3" y="170.2">USB_SOC_N</text>
<text x="3.8" y="184.3">USBC_N</text>
<text x="4.2" y="180.8">USBC_P</text>
<text x="95.5" y="180.8">USBC_N</text>
<text x="95.9" y="184.3">USBC_P</text>
<text x="169.7" y="184.3">USB_SOC_P</text>
<text x="413.1" y="279.6">USB_SOC_P</text>
<text x="412.7" y="283.1">USB_SOC_N</text>
</g>
<g font-size="2.5" fill="#00f">
<text x="587.6" y="322.2">1</text>
<text x="610.3" y="322.2">4</text>
<text x="587.6" y="329.3">2</text>
<text x="610.3" y="329.3">3</text>
</g>
<g font-size="2.1" fill="#a54b4b">
<text x="404.7" y="226.5">49</text>
<text x="345.3" y="230.2">1</text>
<text x="345.3" y="233.7">2</text>
<text x="354.3" y="231.9">PA00</text>
<text x="389.5" y="228.3">GND_4</text>
<text x="391.6" y="231.8">PB03</text>
<text x="404.7" y="230.1">48</text>
<text x="404.7" y="233.6">47</text>
<text x="345.3" y="237.2">3</text>
<text x="354.3" y="235.4">PA01</text>
<text x="354.3" y="239">PA02</text>
<text x="391.6" y="235.3">PB02</text>
<text x="391.6" y="238.8">PA31</text>
<text x="404.7" y="237.1">46</text>
<text x="345.3" y="240.7">4</text>
<text x="345.3" y="244.3">5</text>
<text x="354.3" y="242.5">PA03</text>
<text x="389.9" y="245.9">VDDIN</text>
<text x="391.6" y="242.4">PA30</text>
<text x="404.7" y="240.6">45</text>
<text x="404.7" y="244.2">44</text>
<text x="345.3" y="247.8">6</text>
<text x="345.3" y="251.3">7</text>
<text x="354.3" y="246">GNDANA</text>
<text x="354.3" y="249.5">VDDANA</text>
<text x="386.4" y="249.4">VDDCORE</text>
<text x="404.7" y="247.7">43</text>
<text x="404.7" y="251.2">42</text>
<text x="345.3" y="254.9">8</text>
<text x="354.3" y="253.1">PB08</text>
<text x="354.3" y="256.6">PB09</text>
<text x="389.5" y="253">GND_3</text>
<text x="391.6" y="256.5">PA28</text>
<text x="404.7" y="254.7">41</text>
<text x="343.9" y="261.9">10</text>
<text x="345.3" y="258.4">9</text>
<text x="354.3" y="260.1">PA04</text>
<text x="354.3" y="263.6">PA05</text>
<text x="389.3" y="260">!RESET</text>
<text x="391.6" y="263.5">PA27</text>
<text x="404.7" y="258.3">40</text>
<text x="404.7" y="261.8">39</text>
<text x="343.9" y="265.4">11</text>
<text x="343.9" y="269">12</text>
<text x="354.3" y="267.2">PA06</text>
<text x="391.6" y="267.1">PB23</text>
<text x="404.7" y="265.3">38</text>
<text x="404.7" y="268.9">37</text>
<text x="344" y="272.4">13</text>
<text x="344" y="275.9">14</text>
<text x="354.3" y="270.7">PA07</text>
<text x="354.4" y="274.1">PA08</text>
<text x="387" y="274.2">VDDIO_2</text>
<text x="391.6" y="270.6">PB22</text>
<text x="404.6" y="272.5">36</text>
<text x="344" y="279.4">15</text>
<text x="354.4" y="277.7">PA09</text>
<text x="354.4" y="281.2">PA10</text>
<text x="389.4" y="277.8">GND_2</text>
<text x="391.5" y="281.3">PA25</text>
<text x="404.6" y="276">35</text>
<text x="404.6" y="279.6">34</text>
<text x="344" y="283">16</text>
<text x="344" y="286.5">17</text>
<text x="354.4" y="284.7">PA11</text>
<text x="391.5" y="284.8">PA24</text>
<text x="404.6" y="283.1">33</text>
<text x="404.6" y="286.6">32</text>
<text x="719.2" y="284.8">1</text>
<text x="728.2" y="286.6">1</text>
<text x="344" y="290">18</text>
<text x="344" y="293.6">19</text>
<text x="354.4" y="288.2">VDDIO_1</text>
<text x="354.4" y="291.8">GND_1</text>
<text x="391.5" y="288.3">PA23</text>
<text x="391.5" y="291.9">PA22</text>
<text x="404.6" y="290.1">31</text>
<text x="404.6" y="293.7">30</text>
<text x="719.2" y="288.4">2</text>
<text x="728.2" y="290.1">2</text>
<text x="344" y="297.1">20</text>
<text x="354.4" y="295.3">PB10</text>
<text x="354.4" y="298.8">PB11</text>
<text x="391.5" y="295.4">PA21</text>
<text x="391.5" y="298.9">PA20</text>
<text x="404.6" y="297.2">29</text>
<text x="344" y="300.6">21</text>
<text x="344" y="304.1">22</text>
<text x="354.4" y="302.3">PA12</text>
<text x="354.4" y="305.9">PA13</text>
<text x="391.5" y="302.5">PA19</text>
<text x="391.5" y="306">PA18</text>
<text x="404.6" y="300.7">28</text>
<text x="404.6" y="304.2">27</text>
<text x="344" y="307.7">23</text>
<text x="344" y="311.2">24</text>
<text x="354.4" y="309.4">PA14</text>
<text x="391.5" y="309.5">PA17</text>
<text x="404.6" y="307.8">26</text>
<text x="404.6" y="311.3">25</text>
<text x="354.4" y="312.9">PA15</text>
<text x="391.5" y="313">PA16</text>
<text x="719.2" y="316.6">1</text>
<text x="719.2" y="320.1">2</text>
<text x="728.2" y="318.3">1</text>
<text x="728.2" y="321.9">2</text>
</g>
</svg>
